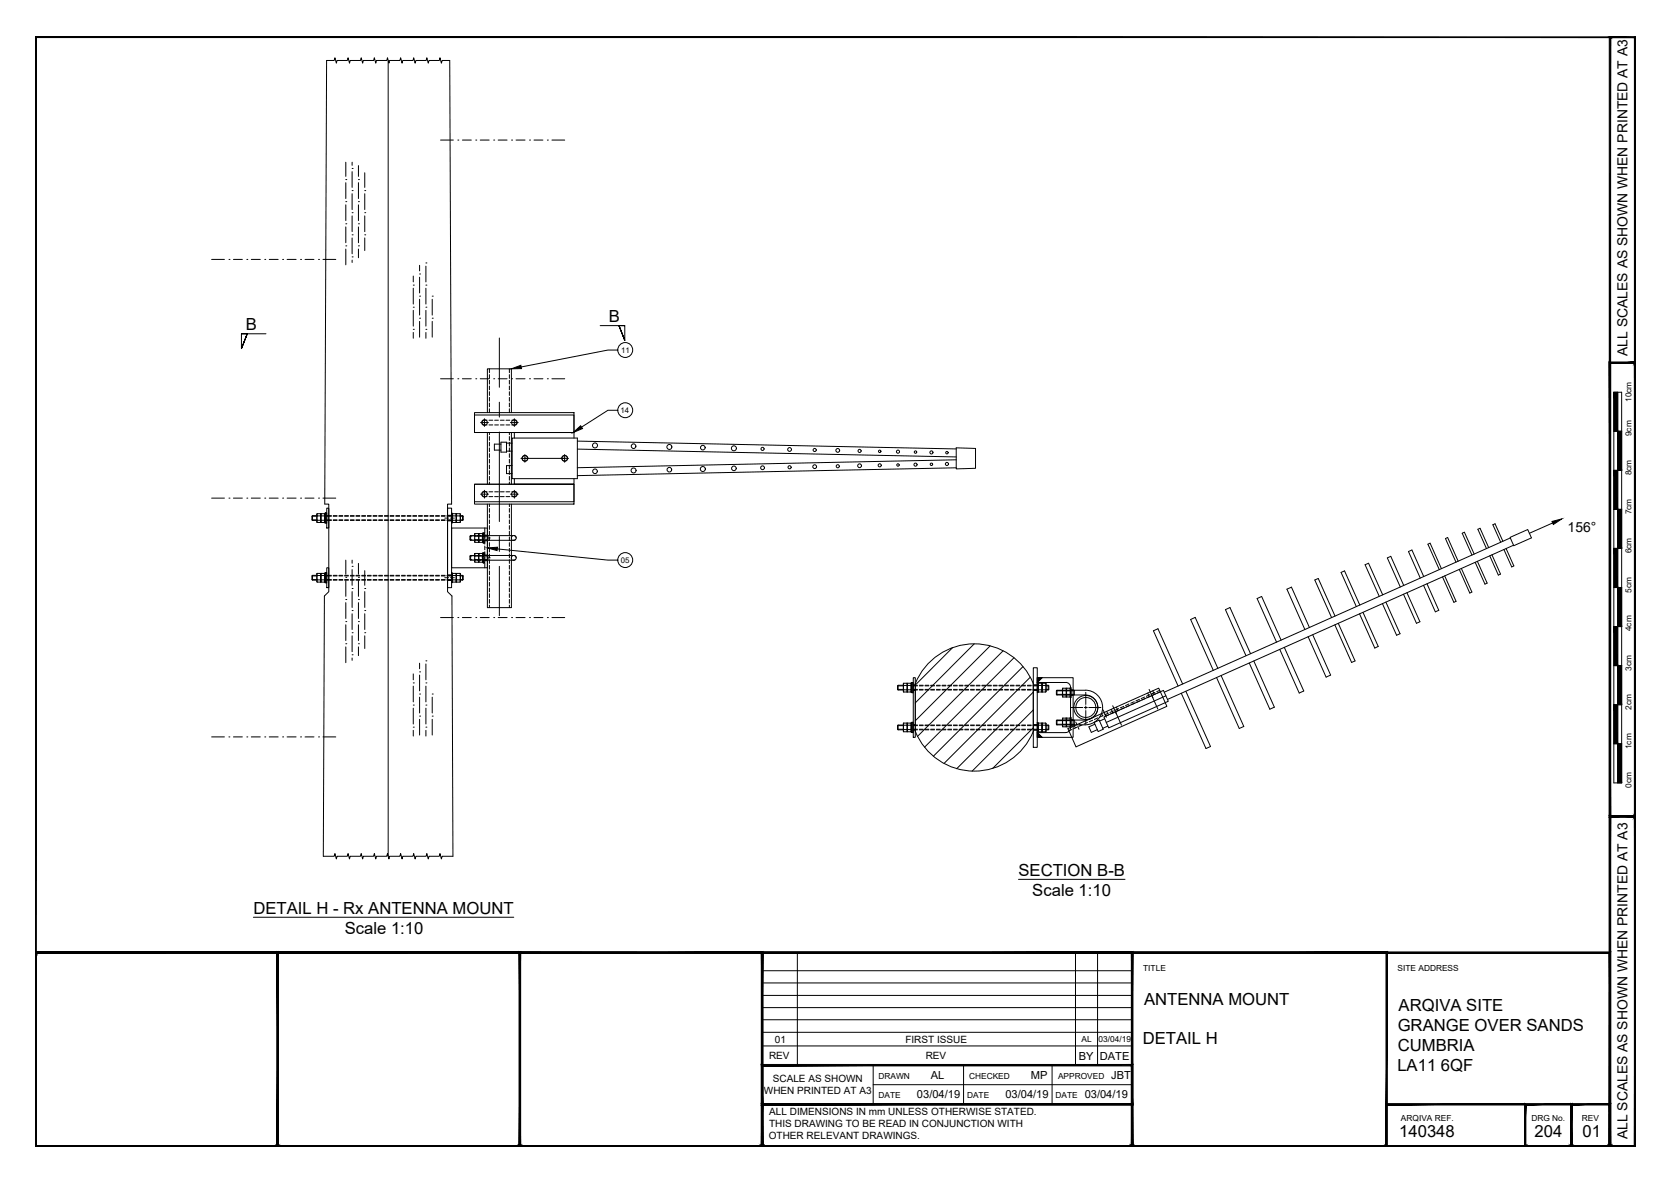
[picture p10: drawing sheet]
<svg xmlns="http://www.w3.org/2000/svg" width="420mm" height="297mm" viewBox="0 0 420 297" stroke-linecap="round" stroke-linejoin="round" font-family="sans-serif">
<!-- layer: TEXT AND DIMENSIONS -->
<g fill="none" stroke="#000" stroke-width=".25">
<path d="M82.1 15.2h1.9l.2-.7 .3 1.4 .2-.7h2.6l.2-.7 .3 1.4 .2-.7h2.6l.2-.7 .3 1.4 .2-.7h2.6l.2-.7 .3 1.4 .2-.7h2.6l.2-.7 .3 1.4 .2-.7h2.6l.2-.7 .3 1.4 .2-.7h2.6l.2-.7 .3 1.4 .2-.7h2.6l.2-.7 .3 1.4 .2-.7h2.6l.2-.7 .3 1.4 .2-.7h1.9M97.5 15.2v200M110.7 35.2h3.2M115 35.2h.1M116.2 35.2h2.2M119.6 35.2h.1M120.7 35.2h2.2M124.1 35.2h.1M125.2 35.2h2.2M128.6 35.2h.1M129.7 35.2h2.2M133.1 35.2h.1"/>
<path d="M134.2 35.2h2.2M137.5 35.2h.1M138.7 35.2h3.2M86.9 56.2h.1M86.9 50.7h.1M86.9 45.1h.1M86.9 40.8v3.5M86.9 45.9v4M86.9 51.5v3.9M86.9 57v4M88.5 59h.1M88.5 53.4h.1"/>
<path d="M88.5 47.9h.1M88.5 42.3h.1M88.5 40.8v.8M88.5 43.1v4M88.5 48.7v4M88.5 54.3v3.9M88.5 59.8v4M90.1 56.2h.1M90.1 50.7h.1M90.1 45.1h.1M90.1 41.6v2.7M90.1 45.9v4"/>
<path d="M90.1 51.5v3.9M90.1 57v4M91.7 59h.1M91.7 53.4h.1M91.7 47.9h.1M91.7 43.4v3.7M91.7 48.7v4M91.7 54.3v3.9M91.7 59.8v3.2M53.2 65.2h3.2M57.5 65.2h.1M58.7 65.2h2.2"/>
<path d="M62 65.2h.1M63.1 65.2h2.3M66.5 65.2h.1M67.7 65.2h2.2M71 65.2h.1M72.1 65.2h2.3M75.5 65.2h.1M76.7 65.2h2.2M80 65.2h.1M81.2 65.2h3.2M86.9 61.8h.1M86.9 62.6v3.9"/>
<path d="M88.5 64.6h.1M88.5 65.4v.6M90.1 61.8h.1M90.1 62.6v2.2M103.9 77.2h.1M103.9 71.6h.1M103.9 69.4v1.4M103.9 72.4v4M103.9 78v4M105.4 80h.1M105.4 74.4h.1M105.4 68.9h.1"/>
<path d="M105.4 66.7v1.4M105.4 69.7v3.9M105.4 75.2v4M107 77.2h.1M107 71.6h.1M107 66.1h.1M107 66.9v3.9M107 72.4v4M107 78v4M108.6 80h.1M108.6 74.4h.1M108.6 75.2v4"/>
<path d="M60.7 83.9h1.4l-1.4 3.7 1.4-3.7-1.4 3.7v-3.7h6.1M103.9 82.8h.1M103.9 83.5v1.5M105.4 80.8v3.9M107 82.8h.1M107 83.5v1.5M108.6 80.8v3.9M110.7 95.2h3.2M115 95.2h.1M116.2 95.2h2.2M119.6 95.2h.1M120.7 95.2h2.2"/>
<path d="M124.1 95.2h.1M125.2 95.2h2.2M125.5 84.9v12.4M128.6 95.2h.1M129.7 95.2h2.2M133.1 95.2h.1M134.2 95.2h2.2M137.5 95.2h.1M138.7 95.2h3.2M150.8 81.8h6.2v3.7l-1.5-3.7 1.5 3.7-1.5-3.7h1.5M155.2 88h-2.4l-21.8 4.2M120.8 106.2h1.9"/>
<path d="M121.7 105.2v2M125.5 101.1v3.7M125.5 108.6v22.5M128.3 106.2h1.9M129.3 105.2v2M130.9 115.2h12M131.9 114.2v2M141.9 114.2v2M155.2 103.1h-2.4l-6.7 4.2M53.2 125.2h3.2M57.5 125.2h.1M58.7 125.2h2.2"/>
<path d="M62 125.2h.1M63.1 125.2h2.3M66.5 125.2h.1M67.7 125.2h2.2M71 125.2h.1M72.1 125.2h2.3M75.5 125.2h.1M76.7 125.2h2.2M80 125.2h.1M81.2 125.2h3.2M120.8 124.2h1.9M121.7 123.2v2"/>
<path d="M125 137.9l27.8 2.9h2.4M125.5 134.8v3.8M128.3 124.2h1.9M129.3 123.2v2M390.2 131.4l-5.9 2.6M86.9 156.2h.1M86.9 150.7h.1M86.9 145.1h.1M86.9 140.8v3.5M86.9 145.9v4M86.9 151.4v4M86.9 157v4"/>
<path d="M88.5 159h.1M88.5 153.4h.1M88.5 147.9h.1M88.5 142.3h.1M88.5 140.8v.7M88.5 143.1v4M88.5 148.7v4M88.5 154.2v4M88.5 159.8v4M90.1 156.2h.1M90.1 150.7h.1M90.1 145.1h.1"/>
<path d="M90.1 141.6v2.7M90.1 145.9v4M90.1 151.4v4M90.1 157v4M91.7 159h.1M91.7 153.4h.1M91.7 147.9h.1M91.7 143.4v3.7M91.7 148.7v4M91.7 154.2v4M91.7 159.8v3.2M110.7 155.2h3.2"/>
<path d="M115 155.2h.1M116.2 155.2h2.2M119.6 155.2h.1M120.7 155.2h2.2M124.1 155.2h.1M125.2 155.2h2.2M125.5 142.3v12.4M128.6 155.2h.1M129.7 155.2h2.2M133.1 155.2h.1M134.2 155.2h2.2M137.5 155.2h.1"/>
<path d="M138.7 155.2h3.2M86.9 161.8h.1M86.9 162.6v3.9M88.5 164.5h.1M88.5 165.4v.5M90.1 161.8h.1M90.1 162.6v2.2M103.9 177.2h.1M103.9 171.6h.1M103.9 169.4v1.4M103.9 172.4v4M103.9 178v3.9"/>
<path d="M105.4 180h.1M105.4 174.4h.1M105.4 168.8h.1M105.4 166.7v1.4M105.4 169.7v3.9M105.4 175.2v4M107 177.2h.1M107 171.6h.1M107 166.1h.1M107 166.9v3.9M107 172.4v4M107 178v3.9"/>
<path d="M108.6 180h.1M108.6 174.4h.1M108.6 175.2v4M293 174.9l-15 6.6M53.2 185.2h3.2M57.5 185.2h.1M58.7 185.2h2.2M62 185.2h.1M63.1 185.2h2.3M66.5 185.2h.1M67.7 185.2h2.2M71 185.2h.1"/>
<path d="M72.1 185.2h2.3M75.5 185.2h.1M76.7 185.2h2.2M80 185.2h.1M81.2 185.2h3.2M103.9 182.7h.1M103.9 183.5v1.5M105.4 180.8v3.9M107 182.7h.1M107 183.5v1.5M108.6 180.8v3.9M81.2 215.2h2.8l.2-.7 .3 1.4 .2-.7h2.6l.2-.7 .3 1.4 .2-.7h2.6l.2-.7 .3 1.4 .2-.7h2.6l.2-.7 .3 1.4 .2-.7h2.6l.2-.7 .3 1.4 .2-.7h2.6l.2-.7 .3 1.4 .2-.7h2.6l.2-.7 .3 1.4 .2-.7h2.6l.2-.7 .3 1.4 .2-.7h2.6l.2-.7 .3 1.4 .2-.7h2.7"/>
<path d="M63.7 230.5h65.4M255.9 221h26.8"/>
<circle cx="157.1" cy="88" r="1.87"/>
<circle cx="157.1" cy="103.1" r="1.87"/>
<circle cx="157.1" cy="140.7" r="1.87"/>
</g>
<!-- layer: MEDIUM THICKNESS -->
<path d="M82.1 15.2l-.5 111.5h1v22l-1.1 1.1-.3 65.4M113 15.2l.5 111.5h-1v22l1.1 1.1 .2 65.4M230 183.8v-12a16 16 0 0 1 14.8-10 16 16 0 0 1 14.9 10v12M230 183.8a16 16 0 0 0 14.8 10 16 16 0 0 0 14.9-10" fill="none" stroke="#000" stroke-width=".25"/>
<!-- layer: PROPOSED OTHER USER 1 -->
<g fill="none" stroke="#000" stroke-width=".25">
<path d="M119.2 103.7h25v5h-25zM119.2 104.3h25v4.4h-25zM129.3 110.1v-1.4h14.9v1.4M79.7 129.1h.8M79.7 131.3h.8M79.7 130.7h.8M79.7 129.1v2.2M79.7 129.1v.5M79.7 130.7v.6M79.7 130.7v-1.1h.8v1.1M80.5 129.1l.1 .1M80.5 129.1v.5"/>
<path d="M80.5 130.7v.6M80.6 129.2v1.9M80.6 131.1l.1 .2h.8M80.6 131.1l-.1 .2M80.7 129.6h.8v1.1M80.7 130.7h.8M80.7 129.1v.5M80.7 129.6v1.7M81.5 129.1v2.2M81.5 129.1h-.8l-.1 .1M81.5 129.1v.5M81.5 130.7v.6"/>
<path d="M81.6 128.9h.2v2.5h-.2zM81.8 128.9h.3v2.6h-.3zM113.5 128.9h.2v2.5h-.2zM113.8 129.1h.8M113.8 131.3h.8M113.8 130.7h.8M113.8 129.1v2.2M113.8 129.1v.5M113.8 130.7v.6M113.8 130.7v-1.1h.8v1.1M114.6 129.1l.1 .1M114.6 129.1v.5"/>
<path d="M114.6 130.7v.6M114.7 129.2v1.9M114.7 131.1l-.1 .2M114.7 131.1l.1 .2M114.8 129.1h.8M114.8 131.3h.8M114.8 130.7h.8M114.8 129.1l-.1 .1M114.8 129.1v.5M114.8 130.7v.6M114.8 130.7v-1.1h.8v1.1M115.6 129.1v2.2"/>
<path d="M115.6 129.1v.5M115.6 130.7v.6M119.2 121.7h25v5h-25zM119.2 121.7h25v4.4h-25zM129.3 120.3v1.4h14.9v-1.4M79.7 144.6h.8M79.7 145.7h.8M79.7 144.1v.5M79.7 145.7v.6M79.7 144.6v1.1M80.5 144.6v1.1M80.5 144.1v.5"/>
<path d="M80.5 145.7v.6M80.6 144.2v1.9M80.6 144.2l.1-.1 .9 .1v1.9l-.1 .2h-.8l-.1-.2M80.6 144.2l-.1-.1-.9 .1v1.9l.1 .2h.8l.1-.2M80.7 144.6h.8M80.7 145.7h.8M80.7 144.1v2.2M81.5 144.1v.5M81.5 145.7v.6M81.5 144.6v1.1M81.6 143.9h.2v2.5h-.2zM81.8 143.9h.3v2.6h-.3z"/>
<path d="M113.5 143.9h.2v2.5h-.2zM113.8 144.6h.8M113.8 145.7h.8M113.8 144.1v.5M113.8 145.7v.6M113.8 144.6v1.1M114.6 144.1v.5M114.6 145.7v.6M114.6 144.6v1.1M114.7 144.2v1.9M114.7 144.2l-.1-.1-.9 .1v1.9l.1 .2h.8l.1-.2M114.7 144.2l.1-.1 .9 .1v1.9l-.1 .2h-.8l-.1-.2"/>
<path d="M114.8 144.6h.8M114.8 145.7h.8M114.8 144.1v.5M114.8 145.7v.6M114.8 144.6v1.1M115.6 144.6v1.1M115.6 144.1v.5M115.6 145.7v.6M227.1 171.7h.8M227.1 172.3h.8M227.1 173.9h.8M227.1 173.4h.8"/>
<path d="M227.1 171.7v2.2M227.1 171.7v.5M227.1 173.4v.5M227.1 172.2v1.1M227.9 171.7l.1 .2M227.9 172.2v1.1M227.9 171.7v.5M227.9 173.4v.5M228 171.9v1.9M228 173.8l.1 .1M228 173.8l-.1 .1M228.1 171.7h.8"/>
<path d="M228.1 172.3h.8M228.1 171.7l-.1 .2M228.1 173.9h.8M228.1 173.4h.8M228.1 171.7v.5M228.1 173.4v.5M228.1 172.2v1.1M228.9 171.7v2.2M228.9 172.2v1.1M228.9 171.7v.5M228.9 173.4v.5M229 171.6h.2v2.5h-.2z"/>
<path d="M229.2 171.5h.3v2.6h-.3zM229.5 170.3h.5v15h-.5zM239.4 162.8l-9.4 9.3M244.8 161.8l-14.8 14.8M248.8 162.3l-18.8 18.8M252.1 163.5l-21.5 21.6M254.8 165.3l-22.5 22.5M257.1 167.5l-22.6 22.6M258.9 170.2l-21.7 21.7M259.7 167.8h1v20h-1zM259.7 173.9l-19.3 19.3M259.7 178.4l-15.4 15.4"/>
<path d="M260.7 171.5v-1.2h9v15h-9v-1.2h7.1M260.7 171.5h7.1a1.2 1.2 0 0 1 1.2 1.2v10.2a1.2 1.2 0 0 1-1.2 1.2M260.7 171.6h.2v2.5h-.2zM260.9 171.7h.9M260.9 172.3h.9M260.9 173.9h.9M260.9 173.4h.9M260.9 171.7v2.2M261 171.7v.5M261 173.4v.5M261 172.2v1.1M261.8 171.7l.1 .2"/>
<path d="M261.8 172.2v1.1M261.8 171.7v.5M261.8 173.4v.5M261.9 170.3l-1.2 1.2M261.9 171.9v1.9M261.9 173.8l-.1 .1M261.9 173.8v.1M261.9 171.7h.9M261.9 172.3h.9M261.9 173.9h.9M261.9 173.4h.9M261.9 171.7v.2"/>
<path d="M262 171.7v.5M262 173.4v.5M262 172.2v1.1M262.8 171.7v2.2M262.8 171.7v.5M262.8 173.4v.5M262.8 172.2v1.1M267.1 173v2.2M267.1 173h.8M267.1 173.5h.8M267.1 175.2h.8M267.1 174.6h.8"/>
<path d="M267.1 172.9v.6M267.1 174.6v.5M267.1 173.5v1.1M267.9 173l.1 .1M267.9 173.5v1.1M267.9 172.9v.6M267.9 174.6v.5M268 173.1v1.9M268 175l.1 .2M268 175l-.1 .2M268.1 173h.8M268.1 173.5h.8"/>
<path d="M268.1 173l-.1 .1M268.1 175.2h.8M268.1 174.6h.8M268.1 172.9v.6M268.1 174.6v.5M268.1 173.5v1.1M268.9 173v2.2M268.9 172.9v.6M268.9 174.6v.5M268.9 173.5v1.1M269 172.8h.2v2.5h-.2zM227.1 182.2h.8"/>
<path d="M227.1 183.9h.8M227.1 183.3h.8M227.1 181.7v.5M227.1 183.3v.6M227.1 182.2v1.1M227.9 182.2v1.1M227.9 181.7v.5M227.9 183.3v.6M228 181.9v1.8M228 181.9l.1-.2h.8l.1 .2-.1 2M228 181.9l-.1-.2h-.8l-.1 .2 .1 2M228 183.7l.1 .2"/>
<path d="M228 183.7l-.1 .2M228.1 182.2h.8M228.1 183.9h.8M228.1 183.3h.8M228.1 181.7v.5M228.1 183.3v.6M228.1 182.2v1.1M228.9 182.2v1.1M228.9 181.7v.5M228.9 183.3v.6M229 181.5h.2v2.5h-.2zM229.2 181.5h.3v2.6h-.3z"/>
<path d="M259.7 182.9l-10.3 10.2M260.7 181.5h.2v2.5h-.2zM260.7 184.1l1.2 1.2M260.9 182.2h.9M260.9 183.9h.9M260.9 183.3h.9M261 181.7v.5M261 183.3v.6M261 182.2v1.1M261.8 182.2v1.1M261.8 181.7v.5M261.8 183.3v.6"/>
<path d="M261.9 181.9v1.8M261.9 181.9l-.1-.2h-.9v.2v2M261.9 181.9v-.2h.9l.1 .2-.1 2M261.9 183.7l-.1 .2M261.9 183.7v.2M261.9 182.2h.9M261.9 183.9h.9M261.9 183.3h.9M262 181.7v.5M262 183.3v.6M262 182.2v1.1M262.8 181.7v.5"/>
<path d="M262.8 183.3v.6M262.8 182.2v1.1M267.1 181h.8M267.1 182.6h.8M267.1 180.4v.6M267.1 182.6v-.5h.8v.5M267.1 181v1.1M267.9 181v1.1M267.9 180.4v.6M268 180.6v1.9M268 180.6l.1-.1 .9 .1-.1 2M268 180.6l-.1-.1-.9 .1 .1 2"/>
<path d="M268 182.5l.1 .1M268 182.5l-.1 .1M268.1 181h.8M268.1 182.6h.8M268.1 180.4v.6M268.1 182.6v-.5h.8v.5M268.1 181v1.1M268.9 180.4v.6M268.9 181v1.1M269 180.3h.2v2.5h-.2z"/>
<circle cx="121.7" cy="106.2" r=".71"/>
<circle cx="129.3" cy="106.2" r=".71"/>
<circle cx="131.9" cy="115.2" r=".71"/>
<circle cx="141.9" cy="115.2" r=".71"/>
<circle cx="121.7" cy="124.2" r=".71"/>
<circle cx="129.3" cy="124.2" r=".71"/>
</g>
<!-- layer: PROPOSED OTHER USER 2 ANCILLARY -->
<g fill="none" stroke="#000" stroke-width=".25">
<path d="M123 92.7v1M123 94.1v1M123 95.6v.9M123 97v1M123 98.4v1M123 99.9v.9M128 92.7v1M128 94.1v1M128 95.6v.9M128 97v1M128 98.4v1M128 99.9v.9"/>
<path d="M121.2 106.4l.4 .4h.8M122.4 105.6h-.8l-.4 .4M122.5 103.7v-11h6v11M122.5 108.7v13M122.9 105.6h.9M122.9 106.8h.9M123 101.3v.9M123 102.7v1M123 108.7v.5M123 109.7v1M123 111.1v1M123 112.6v.9"/>
<path d="M123 114v1M123 115.4v1M123 116.9v.9M123 118.3v.9M123 119.7v1M124.3 105.6h1M124.3 106.8h1M125.7 105.6h1M125.7 106.8h1M127.2 105.6h.9M127.2 106.8h.9M128 101.3v.9"/>
<path d="M128 102.7v1M128 108.7v.5M128 109.7v1M128 111.1v1M128 112.6v.9M128 114v1M128 115.4v1M128 116.9v.9M128 118.3v.9M128 119.7v1M128.5 108.7v13M128.6 105.6h.8l.4 .4"/>
<path d="M129.8 106.4l-.4 .4h-.8M78.4 129.7h1.2M78.4 130.6h1.2M78.5 129.6v1.2M79.6 129.6h-1.1l-.1 .1v.9l.1 .2h1.1M82.1 127.7h.5v5h-.5zM82.1 129.7h1.2M82.1 130.6h1.2M82.1 129.6h1.2M82.1 130.8h1.2M83.7 129.7h1M83.7 130.6h1"/>
<path d="M83.7 129.6h1M83.7 130.8h1M85.2 129.7h.9M85.2 130.6h.9M85.2 129.6h.9M85.2 130.8h.9M86.6 129.7h1M86.6 130.6h1M86.6 129.6h1M86.6 130.8h1M88 129.7h1M88 130.6h1"/>
<path d="M88 129.6h1M88 130.8h1M89.5 129.7h.9M89.5 130.6h.9M89.5 129.6h.9M89.5 130.8h.9M90.9 129.7h.9M90.9 130.6h.9M90.9 129.6h.9M90.9 130.8h.9M92.3 129.7h1M92.3 130.6h1"/>
<path d="M92.3 129.6h1M92.3 130.8h1M93.8 129.7h.9M93.8 130.6h.9M93.8 129.6h.9M93.8 130.8h.9M95.2 129.7h.9M95.2 130.6h.9M95.2 129.6h.9M95.2 130.8h.9M96.6 129.7h1M96.6 130.6h1"/>
<path d="M96.6 129.6h1M96.6 130.8h1M98 129.7h1M98 130.6h1M98 129.6h1M98 130.8h1M99.5 129.7h.9M99.5 130.6h.9M99.5 129.6h.9M99.5 130.8h.9M100.9 129.7h.9M100.9 130.6h.9"/>
<path d="M100.9 129.6h.9M100.9 130.8h.9M102.3 129.7h1M102.3 130.6h1M102.3 129.6h1M102.3 130.8h1M103.7 129.7h1M103.7 130.6h1M103.7 129.6h1M103.7 130.8h1M105.2 129.7h.9M105.2 130.6h.9"/>
<path d="M105.2 129.6h.9M105.2 130.8h.9M106.6 129.7h1M106.6 130.6h1M106.6 129.6h1M106.6 130.8h1M108 129.7h1M108 130.6h1M108 129.6h1M108 130.8h1M109.5 129.7h.9M109.5 130.6h.9"/>
<path d="M109.5 129.6h.9M109.5 130.8h.9M110.9 129.7h1M110.9 130.6h1M110.9 129.6h1M110.9 130.8h1M111.8 130.2h.9M112.3 129.7h1.2M112.3 130.6h1.2M112.3 129.6h1.2M112.3 130.8h1.2M112.5 127.7h1v20h-1z"/>
<path d="M112.5 130.9h1M112.5 129.5h1M113.2 130.2h1M113.5 132.7h9v10h-9zM115.7 129.6l.7 .1v.9l-.7 .2M115.7 129.7h.7M115.7 130.6h.7M116.2 129.6v1.2M118.1 134.7v.9h.5M118.1 139.7v.9h.5M118.3 134.6l-.2 .1h.5M118.3 139.6l-.2 .1h.5"/>
<path d="M118.3 135.8h1.1M119.1 135.6h1M119.1 134.7h1M119.1 139.7h1M119.3 135.4l.1 .9v-.6h.8v.6l.1-.2M119.4 134.6v1.1M119.4 139.6v1.1M119.4 134.1h.8M119.4 136.3h.8M119.4 139.1h.8M119.4 134.6h-1.1v1.2l-.2-.2M119.4 139.6h-1.1v1.2l-.2-.2"/>
<path d="M119.9 135.8h.9M119.9 134.6h.9M119.9 139.6h.9M120.2 134.6v1.1M120.2 139.6v1.1M120.3 134.2l.1-.1v.5h.8v-.5l.1 .1M120.3 134.2l-.1-.1v.5h-.8v-.5l-.1 .9M120.3 139.2l.1-.1v.5h.8v-.5l.1 .1M120.3 139.2l-.1-.1v.5h-.8v-.5l-.1 .9M120.3 134.2v.8M120.3 135.4v.7M120.3 139.2v.8"/>
<path d="M120.4 134.6v1.1M120.4 139.6v1.1M120.4 134.1h.8M120.4 136.3h.8M120.4 139.1h.8M120.6 135.6h.9M120.6 134.7h.9M120.6 139.7h.9M121.1 135.2h.8M121.2 124.4l.3 .4h.9M121.2 134.6v1.1M121.2 139.6v1.1"/>
<path d="M121.3 135v-1.1h.2v1.1v-1.1h.3v1.1M121.3 140v-1.1h.2v1.1v-1.1h.3v1.1M121.3 134.6h7.8M121.3 139.6h7.8a.6 .6 0 0 1 .6 .6 .6 .6 0 0 1-.6 .6h-7.8M121.8 135.4v1.1h-.3v-1.1v1h-.2v-1l-.1 .9v-.6h-.8v.6l-.1-.2M121.8 132.7v1.2M121.8 134.4v.9M121.8 135.8v.9M121.8 137.2v1M121.8 138.6v1M121.8 134.5h.7M121.8 135.9h.7"/>
<path d="M121.8 139.5h.7M122 135.6h.6M122 134.7h.6M122 139.7h.6M122.4 123.6h-.8l-.4 .4M122.4 135.2h.8M122.5 126.7v26h6v-26M122.6 134.6v1.2M122.6 139.6v1.2M122.9 123.6h.9M122.9 124.8h.9M123 121.1v.6"/>
<path d="M123 126.7v.6M123 127.8v.9M123 129.2v1M123 130.6v1M123 132.1v.9M123 133.5v1M123 134.9v1M123 136.4v.9M123 137.8v.9M123 139.2v1M124.3 123.6h1M124.3 124.8h1"/>
<path d="M125.7 123.6h1M125.7 124.8h1M127.2 123.6h.9M127.2 124.8h.9M128 121.1v.6M128 126.7v.6M128 127.8v.9M128 129.2v1M128 130.6v1M128 132.1v.9M128 133.5v1M128 134.9v1"/>
<path d="M128 136.4v.9M128 137.8v.9M128 139.2v1M128.6 123.6h.8l.4 .4M128.8 134.7l-.3 .3 .1 .4M128.8 139.7l-.3 .3 .1 .4M129.1 134.6a.6 .6 0 0 1 .6 .6 .6 .6 0 0 1-.6 .6h-7.8M129.2 134.6l.3 .2 .2 .4M129.2 139.6l.3 .2 .2 .4M129.6 135.6l-.5 .2-.3-.1M129.8 124.4l-.3 .4h-.9M78.4 144.7h1.2"/>
<path d="M78.4 145.6h1.2M78.5 144.6v1.2M79.6 144.6h-1.1l-.1 .1v.9l.1 .2h1.1M82.1 142.7h.5v5h-.5zM82.1 144.7h1.2M82.1 145.6h1.2M82.1 144.6h1.2M82.1 145.8h1.2M83.7 144.7h1M83.7 145.6h1M83.7 144.6h1M83.7 145.8h1"/>
<path d="M85.2 144.7h.9M85.2 145.6h.9M85.2 144.6h.9M85.2 145.8h.9M86.6 144.7h1M86.6 145.6h1M86.6 144.6h1M86.6 145.8h1M88 144.7h1M88 145.6h1M88 144.6h1M88 145.8h1"/>
<path d="M89.5 144.7h.9M89.5 145.6h.9M89.5 144.6h.9M89.5 145.8h.9M90.9 144.7h.9M90.9 145.6h.9M90.9 144.6h.9M90.9 145.8h.9M92.3 144.7h1M92.3 145.6h1M92.3 144.6h1M92.3 145.8h1"/>
<path d="M93.8 144.7h.9M93.8 145.6h.9M93.8 144.6h.9M93.8 145.8h.9M95.2 144.7h.9M95.2 145.6h.9M95.2 144.6h.9M95.2 145.8h.9M96.6 144.7h1M96.6 145.6h1M96.6 144.6h1M96.6 145.8h1"/>
<path d="M98 144.7h1M98 145.6h1M98 144.6h1M98 145.8h1M99.5 144.7h.9M99.5 145.6h.9M99.5 144.6h.9M99.5 145.8h.9M100.9 144.7h.9M100.9 145.6h.9M100.9 144.6h.9M100.9 145.8h.9"/>
<path d="M102.3 144.7h1M102.3 145.6h1M102.3 144.6h1M102.3 145.8h1M103.7 144.7h1M103.7 145.6h1M103.7 144.6h1M103.7 145.8h1M105.2 144.7h.9M105.2 145.6h.9M105.2 144.6h.9M105.2 145.8h.9"/>
<path d="M106.6 144.7h1M106.6 145.6h1M106.6 144.6h1M106.6 145.8h1M108 144.7h1M108 145.6h1M108 144.6h1M108 145.8h1M109.5 144.7h.9M109.5 145.6h.9M109.5 144.6h.9M109.5 145.8h.9"/>
<path d="M110.9 144.7h1M110.9 145.6h1M110.9 144.6h1M110.9 145.8h1M111.8 145.2h.9M112.3 144.7h1.2M112.3 145.6h1.2M112.3 144.6h1.2M112.3 145.8h1.2M112.5 144.5h1M112.5 145.9h1M113.2 145.2h1"/>
<path d="M115.7 144.6l.7 .1v.9l-.7 .2M115.7 144.7h.7M115.7 145.6h.7M116.2 144.6v1.2M118.3 140.8h1.1M119.1 140.6h1M119.3 140.4l.1 .9v-.6h.8v.6l.1-.2M119.4 141.3h.8M119.9 140.8h.9M120.3 140.4v.7M120.4 141.3h.8M120.6 140.6h.9"/>
<path d="M121.1 140.2h.8M121.8 140.4v1.1h-.3v-1.1v1h-.2v-1l-.1 .9v-.6h-.8v.6l-.1-.2M121.8 140.1v.9M121.8 141.5v1.2M121.8 140.9h.7M122 140.6h.6M122.4 140.2h.8M123 140.6v1M123 142.1v.9M123 143.5v.9M123 144.9v1M123 146.3v1"/>
<path d="M123 147.8v.9M123 149.2v1M123 150.6v1M123 152.1v.6M128 140.6v1M128 142.1v.9M128 143.5v.9M128 144.9v1M128 146.3v1M128 147.8v.9M128 149.2v1M128 150.6v1"/>
<path d="M128 152.1v.6M129.6 140.6l-.3 .2-.5-.1M225.5 172.4h1.5M225.5 173.2h1.5M225.7 172.2v1.2M227 172.2h-1.3l-.2 .2v.8l.2 .2h1.3M229.5 172.1h.5M229.5 173.5h.5M229.5 172.4h1.1M229.5 173.2h1.1M229.5 172.2h1.1M229.5 173.4h1.1"/>
<path d="M231 172.4h1M231 173.2h1M231 172.2h1M231 173.4h1M232.5 172.4h.9M232.5 173.2h.9M232.5 172.2h.9M232.5 173.4h.9M233.9 172.4h.9M233.9 173.2h.9M233.9 172.2h.9M233.9 173.4h.9"/>
<path d="M235.3 172.4h1M235.3 173.2h1M235.3 172.2h1M235.3 173.4h1M236.7 172.4h1M236.7 173.2h1M236.7 172.2h1M236.7 173.4h1M238.2 172.4h.9M238.2 173.2h.9M238.2 172.2h.9M238.2 173.4h.9"/>
<path d="M239.6 172.4h.9M239.6 173.2h.9M239.6 172.2h.9M239.6 173.4h.9M241 172.4h1M241 173.2h1M241 172.2h1M241 173.4h1M242.5 172.4h.9M242.5 173.2h.9M242.5 172.2h.9M242.5 173.4h.9"/>
<path d="M243.9 172.4h.9M243.9 173.2h.9M243.9 172.2h.9M243.9 173.4h.9M245.3 172.4h1M245.3 173.2h1M245.3 172.2h1M245.3 173.4h1M246.7 172.4h1M246.7 173.2h1M246.7 172.2h1M246.7 173.4h1"/>
<path d="M248.2 172.4h.9M248.2 173.2h.9M248.2 172.2h.9M248.2 173.4h.9M249.6 172.4h1M249.6 173.2h1M249.6 172.2h1M249.6 173.4h1M251 172.4h1M251 173.2h1M251 172.2h1M251 173.4h1"/>
<path d="M252.5 172.4h.9M252.5 173.2h.9M252.5 172.2h.9M252.5 173.4h.9M253.9 172.4h.9M253.9 173.2h.9M253.9 172.2h.9M253.9 173.4h.9M255.3 172.4h1M255.3 173.2h1M255.3 172.2h1M255.3 173.4h1"/>
<path d="M256.7 172.4h1M256.7 173.2h1M256.7 172.2h1M256.7 173.4h1M258.2 172.4h.9M258.2 173.2h.9M258.2 172.2h.9M258.2 173.4h.9M259.6 172.4h1.1M259.6 173.2h1.1M259.6 172.2h1.1M259.6 173.4h1.1"/>
<path d="M259.7 172.1h1M259.7 173.5h1M262.9 172.2l.7 .2v.8l-.7 .2M262.9 172.4h.7M262.9 173.2h.7M263.4 172.2v1.2M265.5 173.6v.9h4.5M265.5 174.5l.1 .1M265.6 174.6h7.1a3.1 3.1 0 0 1 3.2 3.2 3.1 3.1 0 0 1-3.2 3.1l-7.1 .1-.1 .1h4.5M265.6 173.5v1.1M269 174.8h.7M269 173.4h.7"/>
<path d="M269 177.8h3.1M270 173.6h-4.5l.1-.1 7.1-.1a4.3 4.3 0 0 1 4.4 4.4 4.3 4.3 0 0 1-4.4 4.3M270 173.5v1.1M272.5 177.8h.7M272.8 174v3M272.8 177.4v.8M272.8 178.6v3M273.6 177.8h3.1M276.8 179.3l.3 .6M277.2 179.8l-.9 .4M277.2 178.4l.3 .7M277.4 179l.4 .9"/>
<path d="M277.7 179.6l.3 .7M278.1 178.8l.3 .5M278.5 179.2l-.9 .4M278.6 179.6l-.7 .4M279.3 178.3l.4 .9M279.6 177.4l.4 .8M279.8 178.7l-.9 .3M280 179l-.9 .4M280 178.2l1.8 4M280.2 178.6l.4 .9M280.6 177.7l.4 .9M281.1 178.1l-.9 .4"/>
<path d="M281.3 178.5l-.9 .3M282.4 177.5l-.9 .4M282.6 177.9l-.9 .3M283.7 176.9l-.9 .4M283.9 177.3l-.9 .4M285 176.3l-.9 .4M285.2 176.7l-.9 .4M286.3 175.7l-.9 .4M286.5 176.1l-.9 .4M287.6 175.2l-.8 .4M287.8 175.5l-.9 .4M288.4 174.2l.4 .9"/>
<path d="M288.8 173.2l.3 .9M288.9 174.6l-.8 .4M289.1 175l-.9 .3M289.2 174.2l1.7 4M289.3 174.5l.4 .8M289.7 173.6l.4 .9M290.2 174l-.8 .4M290.4 174.4l-.9 .4M291.4 173.5l-.7 .3M291.6 173.8l-.8 .4M225.5 182.4h1.5M225.5 183.3h1.5"/>
<path d="M225.7 182.2v1.2M227 182.2h-1.3l-.2 .2v.9l.2 .1h1.3M229.5 182.1h.5M229.5 183.5h.5M229.5 182.2h1.1M229.5 182.4h1.1M229.5 183.3h1.1M229.5 183.4h1.1M231 182.2h1M231 182.4h1M231 183.3h1M231 183.4h1"/>
<path d="M232.5 182.2h.9M232.5 182.4h.9M232.5 183.3h.9M232.5 183.4h.9M233.9 182.2h.9M233.9 182.4h.9M233.9 183.3h.9M233.9 183.4h.9M235.3 182.2h1M235.3 182.4h1M235.3 183.3h1M235.3 183.4h1"/>
<path d="M236.7 182.2h1M236.7 182.4h1M236.7 183.3h1M236.7 183.4h1M238.2 182.2h.9M238.2 182.4h.9M238.2 183.3h.9M238.2 183.4h.9M239.6 182.2h.9M239.6 182.4h.9M239.6 183.3h.9M239.6 183.4h.9"/>
<path d="M241 182.2h1M241 182.4h1M241 183.3h1M241 183.4h1M242.5 182.2h.9M242.5 182.4h.9M242.5 183.3h.9M242.5 183.4h.9M243.9 182.2h.9M243.9 182.4h.9M243.9 183.3h.9M243.9 183.4h.9"/>
<path d="M245.3 182.2h1M245.3 182.4h1M245.3 183.3h1M245.3 183.4h1M246.7 182.2h1M246.7 182.4h1M246.7 183.3h1M246.7 183.4h1M248.2 182.2h.9M248.2 182.4h.9M248.2 183.3h.9M248.2 183.4h.9"/>
<path d="M249.6 182.2h1M249.6 182.4h1M249.6 183.3h1M249.6 183.4h1M251 182.2h1M251 182.4h1M251 183.3h1M251 183.4h1M252.5 182.2h.9M252.5 182.4h.9M252.5 183.3h.9M252.5 183.4h.9"/>
<path d="M253.9 182.2h.9M253.9 182.4h.9M253.9 183.3h.9M253.9 183.4h.9M255.3 182.2h1M255.3 182.4h1M255.3 183.3h1M255.3 183.4h1M256.7 182.2h1M256.7 182.4h1M256.7 183.3h1M256.7 183.4h1"/>
<path d="M258.2 182.2h.9M258.2 182.4h.9M258.2 183.3h.9M258.2 183.4h.9M259.6 182.2h1.1M259.6 182.4h1.1M259.6 183.3h1.1M259.6 183.4h1.1M259.7 182.1h1M259.7 183.5h1M262.9 182.2l.7 .2v.9l-.7 .1M262.9 182.4h.7"/>
<path d="M262.9 183.3h.7M263.4 182.2v1.2M265.5 181.1v.9h4.5M265.5 182l.1 .2M265.6 182.2h7.1M265.6 181v1.2M268.4 183.1l22.8-10.2 2 4.6-22.8 10.2zM269 180.8h.7M269 182.2h.7M269.4 183.3l-.8 .4M270 181v1.2M270 182.4l.2 .5"/>
<path d="M270.3 181.4l.3 .7M270.7 182.7l-.9 .4M270.8 182.6l.3 .7M271.3 181.8l.2 .6M272 182.2l-.9 .3M273.3 181.6l-.9 .4M274.6 181l-.9 .4M275.9 180.4l-.9 .4"/>
<circle cx="272.9" cy="177.8" r="3"/>
<circle cx="272.9" cy="177.8" r="2.51"/>
</g>
<!-- layer: ANTENNAS DISHES -->
<g fill="none" stroke="#000" stroke-width=".25">
<path d="M125.9 111.1h1.4v2.5h-1.4zM125.9 111.6h-1.7v1.5h1.7M127.3 111.4h1.4M127.3 113.4h1.4M128.7 110.1h16.4v10.2h-16.4zM128.7 117h-1.4v2h1.4M131.9 115.2h.1M145.1 110.8l95.2 2M145.1 112.9l95.2 1.9M240.3 112.5l4.8 .2v5l-4.8 .1zM240.3 115.5l-95.2 2M240.3 117.6l-95.2 1.9"/>
<path d="M370.4 139.2l-2.4-5.4-.6 .2 2.5 5.5M374.1 137.6l-2.2-4.8-.5 .2 2.1 4.9M374.9 139.4l2.2 4.9-.6 .2-2.1-4.8M377.7 136l-2-4.4-.6 .3 2 4.4M378.5 137.8l1.9 4.4-.5 .3-2-4.4M379.5 135l4.4-1.9 .9 2.1-4.4 1.9zM379.5 135.2l-86.9 38.7M380.4 137l-87 38.8M329 157.7l-4.5-10.1-1.1 .5 4.5 10.1M329.9 159.5l4.5 10.2-1.2 .5-4.5-10.2M335.5 154.8l-4.2-9.4-.9 .4 4.2 9.4M336.3 156.7l4.2 9.4-.9 .4-4.2-9.5"/>
<path d="M341.7 152l-3.8-8.5-.9 .3 3.8 8.6M342.5 153.9l3.8 8.6-.8 .4-3.9-8.6M347.5 149.5l-3.6-8-.9 .4 3.6 8M348.3 151.3l3.5 8-.8 .3-3.6-7.9M352.7 147.1l-3.2-7.3-.9 .4 3.3 7.3M353.6 148.9l3.2 7.4-.9 .3-3.2-7.3M357.8 144.9l-3-6.7-.9 .4 3 6.7M358.6 146.7l3 6.7-.9 .4-3-6.7M362.2 142.9l-2.8-6.4-.6 .3 2.9 6.4M363 144.7l2.9 6.4-.6 .3-2.8-6.4M366.4 141l-2.6-5.9-.6 .2 2.7 6M367.2 142.9l2.7 5.9-.6 .2-2.6-5.9"/>
<path d="M371.2 141.1l2.5 5.4-.5 .3-2.5-5.5M280.3 178.9h.1M297.2 171.9l-6.2-13.9-1.2 .5 6.2 13.9M298 173.7l6.2 13.9-1.1 .5-6.3-13.9M306 168l-5.7-12.8-1.1 .5 5.7 12.8M306.9 169.8l5.7 12.8-1.2 .5-5.7-12.8M314.2 164.3l-5.1-11.6-1.2 .5 5.2 11.6M315.1 166.1l5.1 11.6-1.1 .5-5.2-11.6M321.9 160.9l-4.9-11-1.1 .5 4.9 11M322.7 162.7l4.9 11-1.1 .5-4.9-11M274.9 181.5l1.3-.5 1 2.3-1.2 .5zM275.1 182l-1.5 .7 .6 1.3 1.5-.6"/>
<path d="M277.4 180.2l15-6.7 1.2 2.7-15 6.7zM277.6 180.6l-1.3 .6M278.4 182.5l-1.3 .5"/>
<circle cx="131.9" cy="115.2" r=".71"/>
<circle cx="141.9" cy="115.2" r=".71"/>
<circle cx="149.5" cy="111.9" r=".62"/>
<circle cx="149.5" cy="118.4" r=".58"/>
<circle cx="159.2" cy="118.2" r=".62"/>
<circle cx="159.2" cy="112.1" r=".58"/>
<circle cx="168.2" cy="112.3" r=".62"/>
<circle cx="168.2" cy="118" r=".58"/>
<circle cx="176.6" cy="117.9" r=".62"/>
<circle cx="176.6" cy="112.5" r=".58"/>
<circle cx="184.4" cy="112.7" r=".62"/>
<circle cx="184.4" cy="117.7" r=".58"/>
<circle cx="191.6" cy="117.5" r=".48"/>
<circle cx="191.6" cy="112.8" r=".39"/>
<circle cx="198.4" cy="113" r=".48"/>
<circle cx="198.4" cy="117.4" r=".39"/>
<circle cx="204.7" cy="117.3" r=".48"/>
<circle cx="204.7" cy="113.1" r=".39"/>
<circle cx="210.5" cy="113.2" r=".48"/>
<circle cx="210.5" cy="117.2" r=".39"/>
<circle cx="216" cy="117" r=".48"/>
<circle cx="216" cy="113.3" r=".39"/>
<circle cx="221.1" cy="116.9" r=".39"/>
<circle cx="221.1" cy="113.4" r=".31"/>
<circle cx="225.7" cy="113.5" r=".39"/>
<circle cx="225.7" cy="116.9" r=".31"/>
<circle cx="230.1" cy="116.8" r=".39"/>
<circle cx="230.1" cy="113.6" r=".31"/>
<circle cx="234.1" cy="113.7" r=".39"/>
<circle cx="234.1" cy="116.7" r=".31"/>
<circle cx="238" cy="116.6" r=".39"/>
<circle cx="238" cy="113.8" r=".31"/>
</g>
<!-- layer: TEXT AND DIMENSIONS -->
<path d="M128.5 92.7l2.4-.9 .1 .8zM144 108.7l1.9-1.7 .5 .7zM122.5 137.7l2.5-.2-.1 .9zM390 131l2.5-.6-2.2 1.4z" fill="#000" stroke="#000" stroke-width=".25"/>
<!-- layer: PROPOSED OTHER USER 1 -->
<path d="M260.7 170.3h1.2l-1.2 1.2zM260.7 184.1l1.2 1.2h-1.2z" fill="#000" stroke="#000" stroke-width=".25"/>
<!-- layer: 0 -->
<g fill="none" stroke="#000" stroke-width=".25">
<path d="M405.5 98.6h2v98.1h-2zM406.5 98.6v98.1M405.5 118.2h2M405.5 108.4h2M405.5 137.8h2M405.5 128h2M405.5 157.5h2M405.5 147.7h2M405.5 177.1h2M405.5 167.3h2M405.5 186.9h2M200.4 239.4v28.3"/>
<path d="M270.3 239.4v28.3M275.8 239.4v28.3M191.5 250.1h93M191.5 247h93M191.5 243.9h93M191.5 256.3h93M191.5 253.2h93M191.5 259.4h93M191.5 262.8h93M219.4 267.7v9.8M219.4 272.6h65.1M242.1 267.7v9.8"/>
<path d="M264.4 267.7v9.8"/>
</g>
<g fill="#000" stroke="#000" stroke-width=".25">
<path d="M8.9 9.3l.2 .1h401.6zM8.9 9.3h402l-.2 .1z"/>
<path d="M404.4 9.3l.3 .1zM404.4 9.3l.3 .1-.3 278.6zM404.7 9.4l-.3 278.6 .3-.1zM404.4 288l.3-.1z"/>
<path d="M404.6 9.3l.1 .1h6zM404.6 9.3h6.3l-.2 .1z"/>
<path d="M410.7 9.4v278.5l.2-278.6zM410.9 9.3v278.7l-.2-.1z"/>
<path d="M410.7 9.4v278.5l.2-278.6zM410.9 9.3v278.7l-.2-.1z"/>
<path d="M404.4 91l.3 .3 6.2-.3zM404.7 91.3l6.2-.3-.2 .3zM410.9 91l-.2 .3z"/>
<path d="M404.4 91l.3 114v-113.7zM404.4 91l.3 114-.3 .3z"/>
<path d="M405.5 98.6l1 9.8v-9.8zM405.5 98.6l1 9.8h-1z"/>
<path d="M410.9 91.1l-.2 .2 .2 113.9zM410.7 91.3l.2 113.9-.2-.2zM410.7 205l.2 .3zM404.7 205h6l.2 .3zM404.7 205l-.3 .3h6.5z"/>
<path d="M405.5 118.2l1 9.8v-9.8zM405.5 118.2l1 9.8h-1z"/>
<path d="M406.5 108.4l1 9.8v-9.8zM406.5 108.4l1 9.8h-1z"/>
<path d="M405.5 137.8l1 9.8v-9.8zM405.5 137.8l1 9.8h-1z"/>
<path d="M406.5 128l1 9.8v-9.8zM406.5 128l1 9.8h-1z"/>
<path d="M405.5 157.5l1 9.8v-9.8zM405.5 157.5l1 9.8h-1z"/>
<path d="M406.5 147.6l1 9.9v-9.9zM406.5 147.6l1 9.9h-1z"/>
<path d="M405.5 177.1l1 9.8v-9.8zM405.5 177.1l1 9.8h-1z"/>
<path d="M406.5 167.3l1 9.8v-9.8zM406.5 167.3l1 9.8h-1z"/>
<path d="M406.5 186.9l1 9.8v-9.8zM406.5 186.9l1 9.8h-1z"/>
<path d="M404.4 205l.3 .3 6.2-.3zM404.7 205.3l6.2-.3-.2 .3zM410.9 205l-.2 .3z"/>
<path d="M410.9 205.1l-.2 .2 .2 82.7zM410.7 205.3l.2 82.7-.2-.1zM410.7 287.9l.2 .1z"/>
<path d="M8.9 239.2l.2 .4zM8.9 239.2l395.5 .4h-395.3zM8.9 239.2l395.5 .4 .3-.4z"/>
<path d="M9.1 239.6h60.5l.3-.4zM8.9 239.2h61l-60.8 .4zM8.9 239.2l.2 .4z"/>
<path d="M69.9 239.6h60.6l.3-.4zM69.6 239.2h61.2l-60.9 .4zM69.6 239.2l.3 48.7v-48.3zM69.6 239.2l.3 48.7-.3 .1zM69.6 288l.3-.1z"/>
<path d="M130.8 239.6h60.5l.4-.4zM130.5 239.2h61.2l-60.9 .4zM130.5 239.2l.3 48.7v-48.3zM130.5 239.2l.3 48.7-.3 .1zM130.5 288l.3-.1z"/>
<path d="M191.7 239.6h92.6l.4-.4zM191.3 239.2h93.4l-93 .4zM191.3 239.2l.4 48.7v-48.3zM191.3 239.2l.4 48.7-.4 .1zM191.3 288l.4-.1z"/>
<path d="M284.7 239.6h63.6l.3-.4zM284.3 239.2h64.3l-63.9 .4zM284.3 239.2l.4 48.7v-48.3zM284.3 239.2l.4 48.7-.4 .1zM284.3 288l.4-.1z"/>
<path d="M404.7 239.2l-.3 .4 .3 48.4zM404.4 239.6l.3 48.4-.3-.1zM404.4 287.9l.3 .1z"/>
<path d="M191.3 277.3l.4 .4 93-.4zM191.7 277.7l93-.4-.4 .4zM284.7 277.3l-.4 .4 .4 10.3zM284.3 277.7l.4 10.3-.4-.1zM284.3 287.9l.4 .1z"/>
<path d="M191.3 277.7h93.4l-.4-.4zM191.3 277.7l.4-.4h92.6zM191.3 267.5v10.2l.4-.4zM191.3 267.5l.4 .4v9.4zM191.3 267.5l.4 .4 93-.4zM191.7 267.9l93-.4-.4 .4zM284.7 267.5l-.4 .4 .4 9.8zM284.3 267.9l.4 9.8-.4-.4z"/>
<path d="M383.1 277.3l.3 .4 11.7-.4zM383.4 277.7l11.7-.4-.4 .4zM394.7 277.7l.4 10.3v-10.7zM394.7 277.7l.4 10.3-.4-.1zM394.7 287.9l.4 .1z"/>
<path d="M348.5 277.7h34.8v-.4zM348.5 277.3h34.8l-34.8 .4z"/>
<path d="M394.7 277.3l.4 .4 9.6-.4zM395.1 277.7l9.6-.4-.3 .4zM404.7 277.3l-.3 .4 .3 10.3zM404.4 277.7l.3 10.3-.3-.1zM404.4 287.9l.3 .1z"/>
<path d="M9.1 9.4l-.2 278.6 .2-.1zM8.9 9.3l.2 .1-.2 278.6z"/>
<path d="M9.1 239.6l-.2 48.4 .2-.1zM8.9 239.4l.2 .2-.2 48.4z"/>
<path d="M9.1 287.9l60.7 .1-.2-.1zM9.1 287.9l60.7 .1h-60.9z"/>
<path d="M69.6 287.9l.3 .1zM69.9 239.2v48.8l-.3-.1zM69.9 239.2l-.3 .4v48.3z"/>
<path d="M69.9 287.9l60.7 .1-.1-.1zM69.9 287.9l60.7 .1h-60.8z"/>
<path d="M130.5 287.9l.3 .1zM130.8 239.2v48.8l-.3-.1zM130.8 239.2l-.3 .4v48.3z"/>
<path d="M130.8 287.9l60.7 .1-.2-.1zM130.8 287.9l60.7 .1h-60.9z"/>
<path d="M191.3 287.9l.4 .1zM191.7 239.2v48.8l-.4-.1zM191.3 239.6v48.3l.4-48.7z"/>
<path d="M191.7 287.9l92.8 .1-.2-.1zM191.7 287.9l92.8 .1h-93z"/>
<path d="M284.3 287.9l.4 .1zM284.7 239.2v48.8l-.4-.1zM284.7 239.2l-.4 .4v48.3z"/>
<path d="M191.5 288h93l-.2-.1zM191.5 288l.2-.1h92.6zM191.3 288l.4-.1zM191.7 277.7v10.2l-.4 .1zM191.3 277.3v10.7l.4-10.3z"/>
<path d="M284.7 287.9l63.8 .1-.2-.1zM284.7 287.9l63.8 .1h-64z"/>
<path d="M348.3 287.9l.3 .1zM348.6 239.2v48.8l-.3-.1zM348.6 239.2l-.3 .4v48.3z"/>
<path d="M383.3 288h11.6l-.2-.1zM383.4 287.9h11.3l-11.4 .1zM383.1 288l.3-.1zM383.4 277.7v10.2l-.3 .1zM383.1 277.3v10.7l.3-10.3z"/>
<path d="M8.9 288h395.7l-.2-.1zM8.9 288l.2-.1h395.3zM8.9 239.4v48.6l.2-.1zM8.9 239.4l.2 .2v48.3z"/>
<path d="M394.9 288h9.7l-.2-.1zM394.9 288l.2-.1h9.3zM394.7 288l.4-.1zM395.1 277.7v10.2l-.4 .1zM394.7 277.3v10.7l.4-10.3z"/>
<path d="M9.1 287.9l401.8 .1-.2-.1zM9.1 287.9l401.8 .1h-402z"/>
<path d="M404.7 287.9l6.2 .1-.2-.1zM404.7 287.9l6.2 .1h-6.3z"/>
<path d="M404.6 288h6.3l-.2-.1zM404.7 287.9h6l-6.1 .1zM404.4 288l.3-.1zM404.7 205.3v82.6l-.3 .1zM404.4 205v83l.3-82.7z"/>
</g>
<g font-size="4.2">
<text x="61.8" y="83">B</text>
<text x="153" y="80.9">B</text>
<text x="255.9" y="220.1">SECTION B-B</text>
<text x="259.4" y="225.1">Scale 1:10</text>
<text x="63.7" y="229.6">DETAIL H - Rx ANTENNA MOUNT</text>
<text x="86.6" y="234.7">Scale 1:10</text>
<text x="287.5" y="252.5">ANTENNA MOUNT</text>
<text x="351.5" y="254">ARQIVA SITE</text>
<text x="287.2" y="262.4">DETAIL H</text>
<text x="351.2" y="259.1">GRANGE OVER SANDS</text>
<text x="351.1" y="269.2">LA11 6QF</text>
<text x="351.2" y="264.1">CUMBRIA</text>
<text x="351.6" y="285.7">140348</text>
<text x="385.6" y="285.7">204</text>
<text x="397.7" y="285.7">01</text>
</g>
<g font-size="3.5">
<text x="409" y="89.4" transform="rotate(-90 409 89.4)">ALL SCALES AS SHOWN WHEN PRINTED AT A3</text>
<text x="393.9" y="133.7">156°</text>
<text x="409" y="286.3" transform="rotate(-90 409 286.3)">ALL SCALES AS SHOWN WHEN PRINTED AT A3</text>
</g>
<g font-size="2.8">
<text x="271.1" y="266.3">BY</text>
<text x="276.4" y="266.3">DATE</text>
<text x="233.9" y="271.1">AL</text>
<text x="259" y="271.1">MP</text>
<text x="279.3" y="271.1">JBT</text>
<text x="230.4" y="276">03/04/19</text>
<text x="252.7" y="276">03/04/19</text>
<text x="272.6" y="276">03/04/19</text>
</g>
<g font-size="2.5">
<text x="194.7" y="262">01</text>
<text x="227.5" y="262">FIRST ISSUE</text>
<text x="193.3" y="266.2">REV</text>
<text x="232.6" y="266.2">REV</text>
<text x="192" y="275">WHEN PRINTED AT A3</text>
<text x="194.2" y="272">SCALE AS SHOWN</text>
<text x="193.3" y="280.3">ALL DIMENSIONS IN mm UNLESS OTHERWISE STATED.</text>
<text x="193.2" y="286.3">OTHER RELEVANT DRAWINGS.</text>
<text x="193.3" y="283.3">THIS DRAWING TO BE READ IN CONJUNCTION WITH</text>
</g>
<g font-size="2.1">
<text x="409.9" y="101" transform="rotate(-90 409.9 101)">10cm</text>
<text x="409.9" y="109.6" transform="rotate(-90 409.9 109.6)">9cm</text>
<text x="409.9" y="119.5" transform="rotate(-90 409.9 119.5)">8cm</text>
<text x="409.9" y="129.3" transform="rotate(-90 409.9 129.3)">7cm</text>
<text x="409.9" y="139.1" transform="rotate(-90 409.9 139.1)">6cm</text>
<text x="409.9" y="148.9" transform="rotate(-90 409.9 148.9)">5cm</text>
<text x="409.9" y="158.6" transform="rotate(-90 409.9 158.6)">4cm</text>
<text x="409.9" y="168.6" transform="rotate(-90 409.9 168.6)">3cm</text>
<text x="409.9" y="178.3" transform="rotate(-90 409.9 178.3)">2cm</text>
<text x="409.9" y="188.3" transform="rotate(-90 409.9 188.3)">1cm</text>
<text x="409.9" y="198" transform="rotate(-90 409.9 198)">0cm</text>
<text x="287.3" y="243.9">TITLE</text>
<text x="351.2" y="243.9">SITE ADDRESS</text>
<text x="271.8" y="261.9">AL</text>
<text x="276.1" y="261.9">03/04/19</text>
<text x="220.8" y="271.1">DRAWN</text>
<text x="243.5" y="271.1">CHECKED</text>
<text x="265.9" y="271.1">APPROVED</text>
<text x="220.8" y="276">DATE</text>
<text x="243" y="276">DATE</text>
<text x="265.2" y="276">DATE</text>
<text x="352.1" y="281.6">ARQIVA REF.</text>
<text x="384.8" y="281.6">DRG No.</text>
<text x="397.5" y="281.6">REV</text>
</g>
<g font-size="2">
<text x="156.1" y="88.7">11</text>
<text x="155.9" y="103.8">14</text>
<text x="156" y="141.5">05</text>
</g>
</svg>
